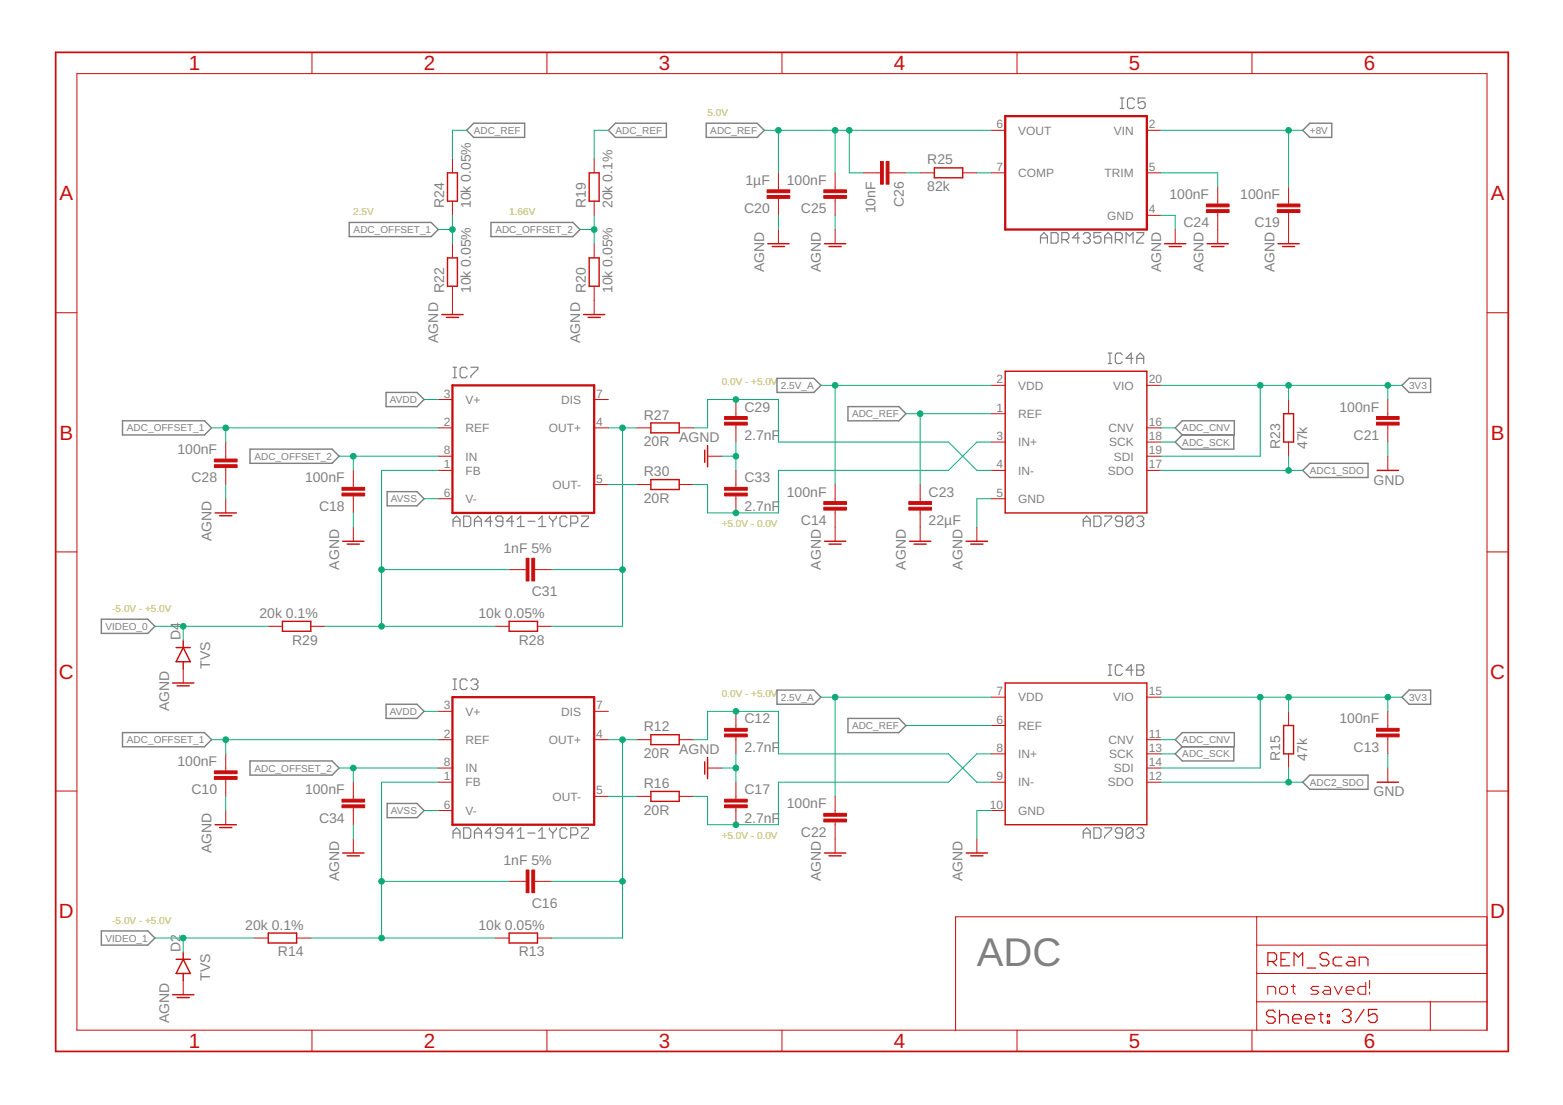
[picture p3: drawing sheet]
<svg xmlns="http://www.w3.org/2000/svg" width="420mm" height="297mm" viewBox="0 0 420 297" stroke-linecap="round" stroke-linejoin="round" font-family="sans-serif">
<g fill="none" stroke="#808080" stroke-width=".32">
<path d="M301.2 29.2h.9M301.2 26.4h.9M301.6 26.4v2.8M305 26.8l-.5-.4h-.9l-.5 .4v1.9l.5 .5h.9l.5-.5M307.8 26.4h-1.8v1.3l.9-.4h.5l.4 .4v1l-.4 .5h-1l-.4-.5M279.7 65.4v-1.9l.9-1 1 1v1.9M279.7 63.9h1.9M282.6 62.5h1.4l.4 .5v1.9l-.4 .5h-1.4zM285.4 64.4h1.5l.4-.5v-.9l-.4-.5h-1.5v2.9M286.4 64.4l.9 1M290.2 63.9h-1.9l1.4-1.4v2.9M291.2 63l.5-.5h.9l.5 .5v.5l-.5 .4"/>
<path d="M292.1 63.9h.5M292.6 63.9l.5 .5v.5l-.5 .5h-.9l-.5-.5M296 62.5h-1.9v1.4l.9-.4h.5l.5 .4v1l-.5 .5h-1l-.4-.5M296.9 63.9h1.9M296.9 65.4v-1.9l1-1 .9 1v1.9M299.8 64.4h1.4l.5-.5v-.9l-.5-.5h-1.4v2.9M300.8 64.4l.9 1M302.7 65.4v-2.9l.9 1 1-1v2.9M305.6 62.5h1.8v.5l-1.8 1.9v.5h1.8M121.8 98.7h.9M122.3 98.7v2.8M125.6 99.2l-.5-.5h-.9l-.5 .5v1.9l.5 .4h.9l.5-.4"/>
<path d="M126.6 98.7h1.9v.5l-1.9 1.9v.4M297.9 97.7h1M297.9 94.9h1M298.4 94.9v2.8M301.7 95.4l-.5-.5h-.9l-.5 .5v1.9l.5 .4h.9l.5-.4M304.6 96.3h-1.9l1.4-1.4v2.8M305.6 97.7v-1.9l.9-.9 .9 .9v1.9M305.6 96.3h1.8M121.8 101.5h.9M124.7 138.7h1.4l.4 .5v1.9l-.4 .4h-1.4zM139 139.7l1-1v2.8M144.8 139.7l.9-1v2.8"/>
<path d="M147.7 138.7v.5l.9 .9M149.5 138.7v.5l-.9 .9M152.4 139.2l-.4-.5h-1l-.5 .5v1.9l.5 .4h1l.4-.4M156.3 138.7h1.9v.5l-1.9 1.9v.4h1.9M294.1 138.7h1.4l.5 .5v1.9l-.5 .4h-1.4zM296.9 138.7h1.9v.5l-1.9 1.9v.4M304.6 139.2l-.5-.5h-.9l-.5 .5v1.9M304.6 139.2v1.9l-.5 .4h-.9l-.5-.4M304.6 139.2l-1.9 1.9M305.6 139.2l.4-.5h1l.4 .5v.5l-.4 .4M121.8 141.5v-1.8l.9-1 1 1v1.8M121.8 140.1h1.9"/>
<path d="M127.5 140.1h1.9M127.5 141.5v-1.8l1-1 .9 1v1.8M132.3 140.1h-1.9l1.4-1.4v2.8M135.2 140.1h-1.4l-.5-.4v-.5l.5-.5h.9l.5 .5v1.9l-.5 .4h-.9l-.5-.4M138 140.1h-1.8l1.4-1.4v2.8M139 141.5h1.9M141.9 140.1h1.9M144.8 141.5h1.9M148.6 140.1v1.4M153.4 140.6h1.4l.5-.5v-.9l-.5-.5h-1.4v2.8M291.2 141.5v-1.8l.9-1 1 1v1.8M291.2 140.1h1.9"/>
<path d="M301.7 140.1h-1.4l-.5-.4v-.5l.5-.5h.9l.5 .5v1.9l-.5 .4h-.9l-.5-.4M306.5 140.1h.5M307 140.1l.4 .5v.5l-.4 .4h-1l-.4-.4M297.9 178.7h1M298.4 178.7v2.8M301.7 179.2l-.5-.5h-.9l-.5 .5v1.9l.5 .4h.9l.5-.4M305.6 178.7h1.4l.4 .5v.5l-.4 .4 .4 .5v.5l-.4 .4h-1.4zM121.8 185.4h.9M121.8 182.5h.9M122.3 182.5v2.9M125.6 183l-.5-.5h-.9l-.5 .5v1.9l.5 .5h.9l.5-.5M126.6 183l.4-.5h1l.5 .5v.5l-.5 .4"/>
<path d="M127.5 183.9h.5M128 183.9l.5 .5v.5l-.5 .5h-1l-.4-.5M297.9 181.5h1M304.6 180.1h-1.9l1.4-1.4v2.8M305.6 180.1h1.4M121.8 225.3v-1.8l.9-1 1 1v1.8M121.8 223.9h1.9M124.7 222.5h1.4l.4 .5v1.9l-.4 .4h-1.4zM127.5 225.3v-1.8l1-1 .9 1v1.8M127.5 223.9h1.9M132.3 223.9h-1.9l1.4-1.4v2.8M135.2 223.9h-1.4l-.5-.4v-.5l.5-.5h.9l.5 .5v1.9l-.5 .4h-.9l-.5-.4"/>
<path d="M138 223.9h-1.8l1.4-1.4v2.8M139 223.5l1-1v2.8M139 225.3h1.9M141.9 223.9h1.9M144.8 223.5l.9-1v2.8M144.8 225.3h1.9M147.7 222.5v.5l.9 .9M148.6 223.9v1.4M149.5 222.5v.5l-.9 .9M152.4 223l-.4-.5h-1l-.5 .5v1.9l.5 .4h1l.4-.4M153.4 224.4h1.4l.5-.5v-.9l-.5-.5h-1.4v2.8M156.3 222.5h1.9v.5l-1.9 1.9v.4h1.9"/>
<path d="M291.2 225.3v-1.8l.9-1 1 1v1.8M291.2 223.9h1.9M294.1 222.5h1.4l.5 .5v1.9l-.5 .4h-1.4zM296.9 222.5h1.9v.5l-1.9 1.9v.4M301.7 223.9h-1.4l-.5-.4v-.5l.5-.5h.9l.5 .5v1.9l-.5 .4h-.9l-.5-.4M304.6 223l-.5-.5h-.9l-.5 .5v1.9M304.6 223v1.9l-.5 .4h-.9l-.5-.4M304.6 223l-1.9 1.9M305.6 223l.4-.5h1l.4 .5v.5l-.4 .4M306.5 223.9h.5M307 223.9l.4 .5v.5l-.4 .4h-1l-.4-.4"/>
</g>
<g fill="none" stroke="#808080" stroke-width=".38">
<path d="M125.4 35l1.9-1.9h13.7v3.8h-13.7zM163.5 35l1.9-1.9h13.7v3.8h-13.7zM189.8 33.1h13.7l1.9 1.9-1.9 1.9h-13.7zM350.2 35l1.9-1.9h5.9v3.8h-5.9zM93.9 59.8h22l1.9 1.9-1.9 1.9h-22zM132 59.8h22l1.9 1.9-1.9 1.9h-22zM32.9 113.1h22.1l1.9 1.9-1.9 1.9h-22.1zM103.8 105.5h8.3l1.9 1.9-1.9 1.9h-8.3zM208.9 101.7h9.9l1.9 1.9-1.9 1.9h-9.9zM227.9 109.3h13.7l1.9 1.9-1.9 1.9h-13.7zM315.9 115l1.9-1.9h14v3.8h-14zM317.8 116.9l-1.9 1.9 1.9 1.9h13.9v-3.8"/>
<path d="M376.9 103.6l1.9-1.9h5.8v3.8h-5.8zM67.2 120.7h22.1l1.9 1.9-1.9 1.9h-22.1zM104.1 132.2h8l1.9 1.9-1.9 1.9h-8zM350.2 126.4l1.9-1.9h15.6v3.9h-15.6zM27.2 166.5h12.5l1.9 1.9-1.9 1.9h-12.5zM32.9 196.9h22.1l1.9 1.9-1.9 1.9h-22.1zM103.8 189.3h8.3l1.9 1.9-1.9 1.9h-8.3zM208.9 185.5h9.9l1.9 1.9-1.9 1.9h-9.9zM227.9 193.1h13.7l1.9 1.9-1.9 1.9h-13.7zM315.9 198.8l1.9-1.9h14v3.8h-14zM376.9 187.4l1.9-1.9h5.8v3.8h-5.8zM67.2 204.6h22.1l1.9 1.9-1.9 1.9h-22.1z"/>
<path d="M104.1 216h8l1.9 1.9-1.9 1.9h-8zM317.8 200.7l-1.9 1.9 1.9 2h13.9v-3.9M350.2 210.3l1.9-1.9h15.6v3.8h-15.6zM27.2 250.3h12.5l1.9 1.9-1.9 1.9h-12.5z"/>
</g>
<g fill="none" stroke="#c90d0c" stroke-width=".27">
<path d="M20.7 19.8h379v257.1h-379zM83.9 14.1v5.7M147 14.1v5.7M210.2 14.1v5.7M273.4 14.1v5.7M336.5 14.1v5.7M266.4 35h3.8M308.3 35h3.8M121.6 42.7v3.8M121.6 54.1v3.8M159.7 42.7v3.8M159.7 54.1v3.8"/>
<path d="M209.3 46.5v4.5M209.3 53.3v4.6M224.5 46.5v4.5M224.5 53.3v4.6M232.1 46.5h4.6M239 46.5h4.5M247.4 46.5h3.8M258.8 46.5h3.8M266.4 46.5h3.8M308.3 46.5h3.8M308.3 57.9h3.8M327.3 50.3v4.5"/>
<path d="M327.3 57.1v8.4M346.4 50.3v4.5M346.4 57.1v8.4M121.6 65.5v3.8M121.6 76.9v7.7M159.7 65.5v3.8M159.7 76.9v7.7M209.3 61.7v3.8M224.5 61.7v3.8M315.9 61.7v3.8M15 84.1h5.7M399.7 84.1h5.7"/>
<path d="M60.7 118.8v4.6M117.8 107.4h3.8M117.8 115h3.8M159.7 107.4h3.8M159.7 115h3.8M171.2 115h3.8M182.6 115h3.8M197.8 107.4v4.6M197.8 114.3v4.5M266.4 118.8h3.8M266.4 111.2h3.8M266.4 103.6h3.8"/>
<path d="M308.3 115h3.8M308.3 118.8h3.8M308.3 103.6h3.8M346.4 107.4v3.8M346.4 118.8v3.8M373.1 107.4v4.6M373.1 114.3v4.5M60.7 125.7v4.6M60.7 134.1v3.8M95 126.4v4.6M95 133.3v4.6M117.8 126.4h3.8"/>
<path d="M117.8 122.6h3.8M117.8 134.1h3.8M159.7 130.3h3.8M171.2 130.3h3.8M182.6 130.3h3.8M190.2 122.6h3.8M197.8 126.4v4.6M197.8 133.3v4.6M224.5 130.3v4.5M224.5 137.1v8.4M247.4 130.3v4.5M247.4 137.1v8.4"/>
<path d="M266.4 126.4h3.8M266.4 134.1h3.8M308.3 126.4h3.8M308.3 122.6h3.8M373.1 122.6v3.8M15 148.4h5.7M95 141.7v3.8M136.9 153.1h4.5M143.7 153.1h4.6M262.6 141.7v3.8M399.7 148.4h5.7M49.3 179.8v3.8"/>
<path d="M72.1 168.4h3.8M83.5 168.4h3.9M133.1 168.4h3.8M144.5 168.4h3.8M117.8 191.2h3.8M117.8 198.8h3.8M159.7 191.2h3.8M159.7 198.8h3.8M171.2 198.8h3.8M182.6 198.8h3.8M197.8 191.2v4.6M197.8 198.1v4.5"/>
<path d="M266.4 195h3.8M266.4 187.4h3.8M308.3 198.8h3.8M308.3 187.4h3.8M346.4 191.2v3.8M373.1 191.2v4.6M373.1 198.1v4.5M15 212.6h5.7M60.7 202.6v4.6M60.7 209.5v4.6M60.7 217.9v3.8M95 210.3v4.5"/>
<path d="M95 217.1v4.6M117.8 210.3h3.8M117.8 206.5h3.8M117.8 217.9h3.8M159.7 214.1h3.8M171.2 214.1h3.8M182.6 214.1h3.8M190.2 206.5h3.8M197.8 210.3v4.5M197.8 217.1v4.6M224.5 214.1v4.6M266.4 210.3h3.8"/>
<path d="M266.4 217.9h3.8M266.4 202.6h3.8M308.3 210.3h3.8M308.3 206.5h3.8M308.3 202.6h3.8M346.4 202.6v3.9M373.1 206.5v3.8M399.7 212.6h5.7M95 225.5v3.8M136.9 236.9h4.5M143.7 236.9h4.6M224.5 220.9v8.4"/>
<path d="M262.6 225.5v3.8M68.3 252.2h3.8M79.7 252.2h3.8M133.1 252.2h3.8M144.5 252.2h3.8M337.8 246.4v30.5M337.8 254.1h61.9M399.7 246.4h-142.8v30.5M49.3 263.6v3.8M83.9 276.9v5.7M147 276.9v5.7M210.2 276.9v5.7"/>
<path d="M273.4 276.9v5.7M336.5 276.9v5.7M337.8 269.3h61.9M337.8 261.7h61.9M384.5 269.3v7.6"/>
</g>
<g fill="none" stroke="#c90d0c" stroke-width=".32">
<path d="M340.8 258.5h1.8l.6-.6v-1.2l-.6-.6h-1.8v3.5M342 258.5l1.2 1.1M344.3 257.9h1.2M346.7 256.1h-2.4v3.5h2.4M347.9 259.6v-3.5l1.1 1.2 1.2-1.2v3.5M357.2 256.7l-.6-.6h-1.1l-.6 .6v.6l.6 .6h1.1l.6 .6v.5l-.6 .6h-1.1l-.6-.6M360.7 257.3h-1.7l-.6 .6v1.1l.6 .6h1.7M362.5 257.3h1.1l.6 .6v1.7h-1.7l-.6-.6 .6-.5h1.7M365.4 259.6v-2.3h1.7l.6 .6v1.7M342.8 272.1l-.6-.6h-1.2l-.6 .6v.6l.6 .6h1.2l.6 .6v.6l-.6 .6h-1.2l-.6-.6M344 273.3l.6-.6h1.1l.6 .6v1.8M344 271.5v3.6"/>
<path d="M347.5 273.9h2.3v-.6l-.6-.6h-1.2l-.5 .6v1.2l.5 .6h1.2M351 273.9h2.3v-.6l-.6-.6h-1.1l-.6 .6v1.2l.6 .6h1.1M351.3 260.2h2.4M354.5 272.7h1.1M355.1 272.1v2.4l.5 .6M356.8 272.7h.6v.6h-.6zM356.8 274.5h.6v.6h-.6zM360.8 271.9l.6-.5h1.2l.6 .5v.6l-.6 .6M362 273.1h.6M362.6 273.1l.6 .6v.6l-.6 .6h-1.2l-.6-.6M366.7 271.4l-2.4 3.5M370.2 271.4h-2.3v1.7l1.1-.6h.6l.6 .6v1.2l-.6 .6h-1.2l-.5-.6"/>
</g>
<path d="M15 14.1h390.4v268.5h-390.4z" fill="none" stroke="#c90d0c" stroke-width=".47"/>
<path d="M340.8 267.3v-2.1h1.6l.5 .5v1.6M344.5 265.2h1l.6 .5v1l-.6 .6h-1l-.5-.6v-1zM347.1 265.2h1.1M347.7 264.6v2.1l.5 .6M354.5 265.2h-1.6l-.5 .5 .5 .5h1.1l.5 .5-.5 .6h-1.6M356.1 265.2h1l.6 .5v1.6h-1.6l-.6-.6 .6-.5h1.6M358.7 265.2l1 2.1 1.1-2.1M361.9 266.2h2.1v-.5l-.5-.5h-1.1l-.5 .5v1l.5 .6h1.1M367.1 264.1v3.2h-1.6l-.5-.6v-1l.5-.5h1.6M368.2 263.6v2.1M368.2 266.7v.6" fill="none" stroke="#c90d0c" stroke-width=".28"/>
<path d="M270.2 31.2h38.1v30.5h-38.1zM121.6 103.6h38.1v34.3h-38.1zM121.6 187.4h38.1v34.3h-38.1z" fill="none" stroke="#c90d0c" stroke-width=".61"/>
<g fill="none" stroke="#c90d0c" stroke-width=".38">
<path d="M120.3 46.5h2.7v7.6h-2.7zM158.4 46.5h2.7v7.6h-2.7zM251.2 45.1h7.6v2.7h-7.6zM120.3 69.3h2.7v7.6h-2.7zM158.4 69.3h2.7v7.6h-2.7zM206.4 65.5h5.7M207.6 66.3h3.3M221.6 65.5h5.8M222.8 66.3h3.3M313.1 65.5h5.7M314.3 66.3h3.3M324.5 65.5h5.7"/>
<path d="M325.7 66.3h3.3M343.5 65.5h5.7M344.8 66.3h3.2M118.8 84.6h5.7M120 85.3h3.3M156.9 84.6h5.7M158.1 85.3h3.3M270.2 99.8h38.1v38.1h-38.1zM175 113.7h7.6v2.7h-7.6zM190.2 119.8v5.7M345.1 111.2h2.6v7.6h-2.6zM57.8 137.9h5.7"/>
<path d="M59 138.6h3.3M175 128.9h7.6v2.7h-7.6zM189.4 121v3.3M370.2 126.4h5.7M92.1 145.5h5.7M93.3 146.3h3.3M221.6 145.5h5.8M222.8 146.3h3.3M244.5 145.5h5.7M245.7 146.3h3.3M259.7 145.5h5.8M260.9 146.3h3.3"/>
<path d="M47.3 174.1h3.9M49.3 174.1l1.9 3.8h-3.9zM49.3 172.2v1.9M49.3 177.9v1.9M75.9 167h7.6v2.7h-7.6zM136.9 167h7.6v2.7h-7.6zM46.4 183.6h5.7M47.6 184.4h3.3M175 197.5h7.6v2.7h-7.6zM270.2 183.6h38.1v38.1h-38.1zM345.1 195h2.6v7.6h-2.6zM175 212.7h7.6v2.7h-7.6z"/>
<path d="M189.4 204.8v3.3M190.2 203.6v5.7M370.2 210.3h5.7M57.8 221.7h5.7M59 222.5h3.3M92.1 229.3h5.7M93.3 230.1h3.3M221.6 229.3h5.8M222.8 230.1h3.3M259.7 229.3h5.8M260.9 230.1h3.3M47.3 257.9h3.9"/>
<path d="M49.3 256v1.9M49.3 257.9l1.9 3.8h-3.9zM72.1 250.8h7.6v2.7h-7.6zM136.9 250.8h7.6v2.7h-7.6zM46.4 267.4h5.7M47.6 268.2h3.3M49.3 261.7v1.9"/>
</g>
<g fill="#c90d0c" stroke="#c90d0c" stroke-width=".27">
<path d="M194.8 113.5h6.1v.8h-6.1z"/>
<path d="M194.8 112h6.1v.7h-6.1z"/>
<path d="M194.8 132.5h6.1v.8h-6.1z"/>
<path d="M194.8 131h6.1v.8h-6.1z"/>
<path d="M194.8 197.3h6.1v.8h-6.1z"/>
<path d="M194.8 195.8h6.1v.8h-6.1z"/>
<path d="M194.8 216.4h6.1v.7h-6.1z"/>
<path d="M194.8 214.8h6.1v.8h-6.1z"/>
<path d="M324.3 54.8h6.1v.8h-6.1z"/>
<path d="M324.3 56.4h6.1v.7h-6.1z"/>
<path d="M343.3 54.8h6.1v.8h-6.1z"/>
<path d="M343.3 56.4h6.1v.7h-6.1z"/>
<path d="M236.7 43.4h.7v6.1h-.7z"/>
<path d="M238.2 43.4h.8v6.1h-.8z"/>
<path d="M221.4 51h6.1v.8h-6.1z"/>
<path d="M221.4 52.6h6.1v.7h-6.1z"/>
<path d="M206.2 51h6.1v.8h-6.1z"/>
<path d="M206.2 52.6h6.1v.7h-6.1z"/>
<path d="M244.3 136.4h6.1v.7h-6.1z"/>
<path d="M244.3 134.8h6.1v.8h-6.1z"/>
<path d="M221.4 134.8h6.1v.8h-6.1z"/>
<path d="M221.4 136.4h6.1v.7h-6.1z"/>
<path d="M221.4 218.7h6.1v.7h-6.1z"/>
<path d="M221.4 220.2h6.1v.7h-6.1z"/>
<path d="M57.6 123.4h6.1v.8h-6.1z"/>
<path d="M57.6 124.9h6.1v.8h-6.1z"/>
<path d="M370 112h6.1v.7h-6.1z"/>
<path d="M370 113.5h6.1v.8h-6.1z"/>
<path d="M370 195.8h6.1v.8h-6.1z"/>
<path d="M370 197.3h6.1v.8h-6.1z"/>
<path d="M91.9 131h6.1v.8h-6.1z"/>
<path d="M91.9 132.5h6.1v.8h-6.1z"/>
<path d="M57.6 207.2h6.1v.8h-6.1z"/>
<path d="M57.6 208.7h6.1v.8h-6.1z"/>
<path d="M91.9 214.8h6.1v.8h-6.1z"/>
<path d="M91.9 216.4h6.1v.7h-6.1z"/>
<path d="M141.4 150.1h.8v6.1h-.8z"/>
<path d="M143 150.1h.7v6.1h-.7z"/>
<path d="M141.4 233.9h.8v6.1h-.8z"/>
<path d="M143 233.9h.7v6.1h-.7z"/>
</g>
<g fill="none" stroke="#0dab76" stroke-width=".27">
<path d="M125.4 35h-3.8v7.7M163.5 35h-3.8v7.7M205.4 35h61M209.3 35v11.5M224.5 35v11.5M228.3 35v11.5h3.8M312.1 35h38.1M346.4 35v15.3M121.6 57.9v7.6M159.7 57.9v7.6M209.3 57.9v3.8M224.5 57.9v3.8"/>
<path d="M243.5 46.5h3.9M262.6 46.5h3.8M312.1 57.9h3.8v3.8M312.1 46.5h15.2v3.8M117.8 61.7h3.8M155.9 61.7h3.8M56.9 115h60.9M60.7 115v3.8M114 107.4h3.8M163.5 115h7.7M167.3 115v53.4h-19M186.4 115h3.8v-7.6h19.1v11.4h45.7l7.6 7.6h3.8"/>
<path d="M197.8 118.8v7.6M220.7 103.6h45.7M224.5 103.6v26.7M243.5 111.2h22.9M247.4 111.2v19.1M266.4 118.8h-3.8l-7.6 7.6h-45.7v11.5h-19.1v-7.6h-3.8M312.1 115h3.8M312.1 118.8h3.8M312.1 103.6h64.8M338.8 103.6v19h-26.7M346.4 103.6v3.8M373.1 103.6v3.8"/>
<path d="M373.1 118.8v3.8M60.7 130.3v3.8M91.2 122.6h26.6M95 122.6v3.8M95 137.9v3.8M114 134.1h3.8M117.8 126.4h-15.2v42M163.5 130.3h7.7M194 122.6h3.8M266.4 134.1h-3.8v7.6M312.1 126.4h38.1M346.4 122.6v3.8"/>
<path d="M102.6 153.1h34.3M148.3 153.1h19M41.6 168.4h30.5M49.3 168.4v3.8M87.4 168.4h45.7M56.9 198.8h60.9M60.7 198.8v3.8M114 191.2h3.8M163.5 198.8h7.7M167.3 198.8v53.4h-19M186.4 198.8h3.8v-7.6h19.1v11.4h45.7l7.6 7.7h3.8M220.7 187.4h45.7"/>
<path d="M224.5 187.4v26.7M243.5 195h22.9M312.1 198.8h3.8M312.1 187.4h64.8M338.8 187.4v19.1h-26.7M346.4 187.4v3.8M373.1 187.4v3.8M60.7 214.1v3.8M91.2 206.5h26.6M95 206.5v3.8M114 217.9h3.8M117.8 210.3h-15.2v41.9"/>
<path d="M163.5 214.1h7.7M194 206.5h3.8M197.8 202.6v7.7M266.4 202.6h-3.8l-7.6 7.7h-45.7v11.4h-19.1v-7.6h-3.8M266.4 217.9h-3.8v7.6M312.1 202.6h3.8M312.1 210.3h38.1M346.4 206.5v3.8M373.1 202.6v3.9M95 221.7v3.8M102.6 236.9h34.3M148.3 236.9h19"/>
<path d="M41.6 252.2h26.7M49.3 252.2v3.8M83.5 252.2h49.6"/>
</g>
<g fill="#0dab76" stroke="#0dab76" stroke-width=".27">
<circle cx="167.3" cy="115" r=".76"/>
<circle cx="167.3" cy="153.1" r=".76"/>
<circle cx="197.8" cy="107.4" r=".76"/>
<circle cx="197.8" cy="137.9" r=".76"/>
<circle cx="167.3" cy="236.9" r=".76"/>
<circle cx="167.3" cy="198.8" r=".76"/>
<circle cx="197.8" cy="191.2" r=".76"/>
<circle cx="197.8" cy="221.7" r=".76"/>
<circle cx="197.8" cy="122.6" r=".76"/>
<circle cx="197.8" cy="206.5" r=".76"/>
<circle cx="228.3" cy="35" r=".76"/>
<circle cx="224.5" cy="35" r=".76"/>
<circle cx="209.3" cy="35" r=".76"/>
<circle cx="247.4" cy="111.2" r=".76"/>
<circle cx="224.5" cy="103.6" r=".76"/>
<circle cx="224.5" cy="187.4" r=".76"/>
<circle cx="373.1" cy="103.6" r=".76"/>
<circle cx="338.8" cy="103.6" r=".76"/>
<circle cx="346.4" cy="103.6" r=".76"/>
<circle cx="373.1" cy="187.4" r=".76"/>
<circle cx="338.8" cy="187.4" r=".76"/>
<circle cx="346.4" cy="187.4" r=".76"/>
<circle cx="346.4" cy="126.4" r=".76"/>
<circle cx="346.4" cy="210.3" r=".76"/>
<circle cx="121.6" cy="61.7" r=".76"/>
<circle cx="60.7" cy="115" r=".76"/>
<circle cx="60.7" cy="198.8" r=".76"/>
<circle cx="159.7" cy="61.7" r=".76"/>
<circle cx="95" cy="122.6" r=".76"/>
<circle cx="95" cy="206.5" r=".76"/>
<circle cx="49.3" cy="168.4" r=".76"/>
<circle cx="102.6" cy="168.4" r=".76"/>
<circle cx="102.6" cy="153.1" r=".76"/>
<circle cx="102.6" cy="252.2" r=".76"/>
<circle cx="102.6" cy="236.9" r=".76"/>
<circle cx="49.3" cy="252.2" r=".76"/>
<circle cx="346.4" cy="35" r=".76"/>
</g>
<text font-size="10.8" fill="#808080" x="262.6" y="259.8">ADC</text>
<g font-size="5.5" fill="#c90d0c">
<text x="50.7" y="18.9">1</text>
<text x="113.9" y="18.9">2</text>
<text x="177.1" y="18.9">3</text>
<text x="240.3" y="18.9">4</text>
<text x="303.4" y="18.9">5</text>
<text x="366.6" y="18.9">6</text>
<text x="16" y="53.9">A</text>
<text x="400.7" y="53.9">A</text>
<text x="16" y="118.2">B</text>
<text x="400.7" y="118.2">B</text>
<text x="15.8" y="182.4">C</text>
<text x="400.6" y="182.4">C</text>
<text x="15.8" y="246.7">D</text>
<text x="400.6" y="246.7">D</text>
<text x="50.7" y="281.7">1</text>
<text x="113.9" y="281.7">2</text>
<text x="177.1" y="281.7">3</text>
<text x="240.3" y="281.7">4</text>
<text x="303.4" y="281.7">5</text>
<text x="366.6" y="281.7">6</text>
</g>
<g font-size="3.8" fill="#808080">
<text x="249.3" y="44.2">R25</text>
<text x="200.4" y="49.7">1µF</text>
<text x="211.5" y="49.7">100nF</text>
<text x="249.3" y="51.4">82k</text>
<text x="314.4" y="53.5">100nF</text>
<text x="333.4" y="53.5">100nF</text>
<text x="119.4" y="56" transform="rotate(-90 119.4 56)">R24</text>
<text x="126.6" y="56" transform="rotate(-90 126.6 56)">10k 0.05%</text>
<text x="157.5" y="56" transform="rotate(-90 157.5 56)">R19</text>
<text x="164.7" y="56" transform="rotate(-90 164.7 56)">20k 0.1%</text>
<text x="200" y="57.3">C20</text>
<text x="215.3" y="57.3">C25</text>
<text x="235.3" y="57.3" transform="rotate(-90 235.3 57.3)">10nF</text>
<text x="243" y="55.7" transform="rotate(-90 243 55.7)">C26</text>
<text x="318.1" y="61.1">C24</text>
<text x="337.2" y="61.1">C19</text>
<text x="205.4" y="73.1" transform="rotate(-90 205.4 73.1)">AGND</text>
<text x="220.7" y="73.1" transform="rotate(-90 220.7 73.1)">AGND</text>
<text x="312.1" y="73.1" transform="rotate(-90 312.1 73.1)">AGND</text>
<text x="323.5" y="73.1" transform="rotate(-90 323.5 73.1)">AGND</text>
<text x="342.6" y="73.1" transform="rotate(-90 342.6 73.1)">AGND</text>
<text x="119.4" y="78.8" transform="rotate(-90 119.4 78.8)">R22</text>
<text x="126.6" y="78.8" transform="rotate(-90 126.6 78.8)">10k 0.05%</text>
<text x="157.5" y="78.8" transform="rotate(-90 157.5 78.8)">R20</text>
<text x="164.7" y="78.8" transform="rotate(-90 164.7 78.8)">10k 0.05%</text>
<text x="117.8" y="92.2" transform="rotate(-90 117.8 92.2)">AGND</text>
<text x="155.9" y="92.2" transform="rotate(-90 155.9 92.2)">AGND</text>
<text x="173.1" y="112.8">R27</text>
<text x="200.1" y="110.6">C29</text>
<text x="360.1" y="110.6">100nF</text>
<text x="173.1" y="120">20R</text>
<text x="182.6" y="118.8">AGND</text>
<text x="200.1" y="118.3">2.7nF</text>
<text x="363.9" y="118.3">C21</text>
<text x="47.7" y="122.1">100nF</text>
<text x="344.1" y="120.7" transform="rotate(-90 344.1 120.7)">R23</text>
<text x="351.3" y="120.7" transform="rotate(-90 351.3 120.7)">47k</text>
<text x="51.5" y="129.7">C28</text>
<text x="82" y="129.7">100nF</text>
<text x="173.1" y="128">R30</text>
<text x="200.1" y="129.7">C33</text>
<text x="369.3" y="130.3">GND</text>
<text x="85.8" y="137.3">C18</text>
<text x="173.1" y="135.2">20R</text>
<text x="200.1" y="137.3">2.7nF</text>
<text x="211.5" y="133.5">100nF</text>
<text x="249.6" y="133.5">C23</text>
<text x="215.3" y="141.1">C14</text>
<text x="249.6" y="141.1">22µF</text>
<text x="56.9" y="145.5" transform="rotate(-90 56.9 145.5)">AGND</text>
<text x="135.3" y="148.7">1nF 5%</text>
<text x="91.2" y="153.1" transform="rotate(-90 91.2 153.1)">AGND</text>
<text x="220.7" y="153.1" transform="rotate(-90 220.7 153.1)">AGND</text>
<text x="243.5" y="153.1" transform="rotate(-90 243.5 153.1)">AGND</text>
<text x="258.8" y="153.1" transform="rotate(-90 258.8 153.1)">AGND</text>
<text x="143" y="160.2">C31</text>
<text x="69.8" y="166.1">20k 0.1%</text>
<text x="128.6" y="166.1">10k 0.05%</text>
<text x="48.5" y="172.2" transform="rotate(-90 48.5 172.2)">D4</text>
<text x="78.5" y="173.3">R29</text>
<text x="139.5" y="173.3">R28</text>
<text x="56.5" y="179.8" transform="rotate(-90 56.5 179.8)">TVS</text>
<text x="45.4" y="191.2" transform="rotate(-90 45.4 191.2)">AGND</text>
<text x="173.1" y="196.6">R12</text>
<text x="200.1" y="194.5">C12</text>
<text x="360.1" y="194.5">100nF</text>
<text x="173.1" y="203.8">20R</text>
<text x="182.6" y="202.6">AGND</text>
<text x="200.1" y="202.1">2.7nF</text>
<text x="363.9" y="202.1">C13</text>
<text x="47.7" y="205.9">100nF</text>
<text x="344.1" y="204.5" transform="rotate(-90 344.1 204.5)">R15</text>
<text x="351.3" y="204.5" transform="rotate(-90 351.3 204.5)">47k</text>
<text x="51.5" y="213.5">C10</text>
<text x="82" y="213.5">100nF</text>
<text x="173.1" y="211.8">R16</text>
<text x="200.1" y="213.5">C17</text>
<text x="369.3" y="214.1">GND</text>
<text x="85.8" y="221.1">C34</text>
<text x="173.1" y="219">20R</text>
<text x="200.1" y="221.1">2.7nF</text>
<text x="211.5" y="217.3">100nF</text>
<text x="215.3" y="224.9">C22</text>
<text x="56.9" y="229.3" transform="rotate(-90 56.9 229.3)">AGND</text>
<text x="135.3" y="232.5">1nF 5%</text>
<text x="91.2" y="236.9" transform="rotate(-90 91.2 236.9)">AGND</text>
<text x="220.7" y="236.9" transform="rotate(-90 220.7 236.9)">AGND</text>
<text x="258.8" y="236.9" transform="rotate(-90 258.8 236.9)">AGND</text>
<text x="143" y="244">C16</text>
<text x="65.9" y="249.9">20k 0.1%</text>
<text x="128.6" y="249.9">10k 0.05%</text>
<text x="48.5" y="256" transform="rotate(-90 48.5 256)">D2</text>
<text x="74.7" y="257.1">R14</text>
<text x="139.5" y="257.1">R13</text>
<text x="56.5" y="263.6" transform="rotate(-90 56.5 263.6)">TVS</text>
<text x="45.4" y="275" transform="rotate(-90 45.4 275)">AGND</text>
</g>
<g font-size="3.2" fill="#808080">
<text x="267.9" y="34.5">6</text>
<text x="308.8" y="34.5">2</text>
<text x="273.7" y="36.2">VOUT</text>
<text x="299.4" y="36.2">VIN</text>
<text x="267.9" y="45.9">7</text>
<text x="273.7" y="47.6">COMP</text>
<text x="296.9" y="47.6">TRIM</text>
<text x="308.8" y="45.9">5</text>
<text x="297.6" y="59">GND</text>
<text x="308.8" y="57.4">4</text>
<text x="119.3" y="106.9">3</text>
<text x="160.3" y="106.9">7</text>
<text x="267.9" y="103.1">2</text>
<text x="273.7" y="104.7">VDD</text>
<text x="299.3" y="104.7">VIO</text>
<text x="308.8" y="103.1">20</text>
<text x="125.1" y="108.6">V+</text>
<text x="150.9" y="108.6">DIS</text>
<text x="267.9" y="110.7">1</text>
<text x="273.7" y="112.4">REF</text>
<text x="119.3" y="114.5">2</text>
<text x="125.1" y="116.2">REF</text>
<text x="147.5" y="116.2">OUT+</text>
<text x="160.3" y="114.5">4</text>
<text x="267.9" y="118.3">3</text>
<text x="273.7" y="120">IN+</text>
<text x="298" y="116.2">CNV</text>
<text x="298.2" y="120">SCK</text>
<text x="308.8" y="114.5">16</text>
<text x="308.8" y="118.3">18</text>
<text x="119.3" y="125.9">1</text>
<text x="119.3" y="122.1">8</text>
<text x="125.1" y="123.8">IN</text>
<text x="267.9" y="125.9">4</text>
<text x="299.4" y="123.8">SDI</text>
<text x="308.8" y="122.1">19</text>
<text x="308.8" y="125.9">17</text>
<text x="125.1" y="127.6">FB</text>
<text x="148.5" y="131.4">OUT-</text>
<text x="160.3" y="129.7">5</text>
<text x="273.7" y="127.6">IN-</text>
<text x="297.8" y="127.6">SDO</text>
<text x="119.3" y="133.5">6</text>
<text x="125.1" y="135.2">V-</text>
<text x="267.9" y="133.5">5</text>
<text x="273.7" y="135.2">GND</text>
<text x="119.3" y="190.7">3</text>
<text x="160.3" y="190.7">7</text>
<text x="267.9" y="186.9">7</text>
<text x="273.7" y="188.5">VDD</text>
<text x="299.3" y="188.5">VIO</text>
<text x="308.8" y="186.9">15</text>
<text x="125.1" y="192.4">V+</text>
<text x="150.9" y="192.4">DIS</text>
<text x="267.9" y="194.5">6</text>
<text x="273.7" y="196.2">REF</text>
<text x="119.3" y="198.3">2</text>
<text x="125.1" y="200">REF</text>
<text x="147.5" y="200">OUT+</text>
<text x="160.3" y="198.3">4</text>
<text x="267.9" y="202.1">8</text>
<text x="273.7" y="203.8">IN+</text>
<text x="298" y="200">CNV</text>
<text x="298.2" y="203.8">SCK</text>
<text x="308.8" y="198.3">11</text>
<text x="308.8" y="202.1">13</text>
<text x="119.3" y="209.7">1</text>
<text x="119.3" y="205.9">8</text>
<text x="125.1" y="207.6">IN</text>
<text x="267.9" y="209.7">9</text>
<text x="299.4" y="207.6">SDI</text>
<text x="308.8" y="205.9">14</text>
<text x="308.8" y="209.7">12</text>
<text x="125.1" y="211.4">FB</text>
<text x="148.5" y="215.2">OUT-</text>
<text x="160.3" y="213.5">5</text>
<text x="273.7" y="211.4">IN-</text>
<text x="297.8" y="211.4">SDO</text>
<text x="119.3" y="217.3">6</text>
<text x="125.1" y="219">V-</text>
<text x="266.1" y="217.3">10</text>
<text x="273.7" y="219">GND</text>
</g>
<g font-size="2.7" fill="#808080">
<text x="127.3" y="36">ADC_REF</text>
<text x="165.4" y="36">ADC_REF</text>
<text x="190.9" y="36">ADC_REF</text>
<text x="352.1" y="36">+8V</text>
<text x="95.1" y="62.7">ADC_OFFSET_1</text>
<text x="133.2" y="62.7">ADC_OFFSET_2</text>
<text x="209.9" y="104.6">2.5V_A</text>
<text x="378.8" y="104.6">3V3</text>
<text x="104.8" y="108.4">AVDD</text>
<text x="229" y="112.2">ADC_REF</text>
<text x="34.1" y="116">ADC_OFFSET_1</text>
<text x="317.8" y="116">ADC_CNV</text>
<text x="317.8" y="119.8">ADC_SCK</text>
<text x="68.4" y="123.6">ADC_OFFSET_2</text>
<text x="352.1" y="127.4">ADC1_SDO</text>
<text x="105.1" y="135">AVSS</text>
<text x="28.3" y="169.3">VIDEO_0</text>
<text x="209.9" y="188.4">2.5V_A</text>
<text x="378.8" y="188.4">3V3</text>
<text x="104.8" y="192.2">AVDD</text>
<text x="229" y="196">ADC_REF</text>
<text x="34.1" y="199.8">ADC_OFFSET_1</text>
<text x="317.8" y="199.8">ADC_CNV</text>
<text x="317.8" y="203.6">ADC_SCK</text>
<text x="68.4" y="207.4">ADC_OFFSET_2</text>
<text x="352.1" y="211.2">ADC2_SDO</text>
<text x="105.1" y="218.8">AVSS</text>
<text x="28.3" y="253.1">VIDEO_1</text>
</g>
<g font-size="2.7" fill="#c8c832">
<text x="190.2" y="31.2">5.0V</text>
<text x="95" y="57.9">2.5V</text>
<text x="136.9" y="57.9">1.66V</text>
<text x="194" y="103.6">0.0V - +5.0V</text>
<text x="194" y="141.7">+5.0V - 0.0V</text>
<text x="30.2" y="164.5">-5.0V - +5.0V</text>
<text x="194" y="187.4">0.0V - +5.0V</text>
<text x="194" y="225.5">+5.0V - 0.0V</text>
<text x="30.2" y="248.4">-5.0V - +5.0V</text>
</g>
</svg>
